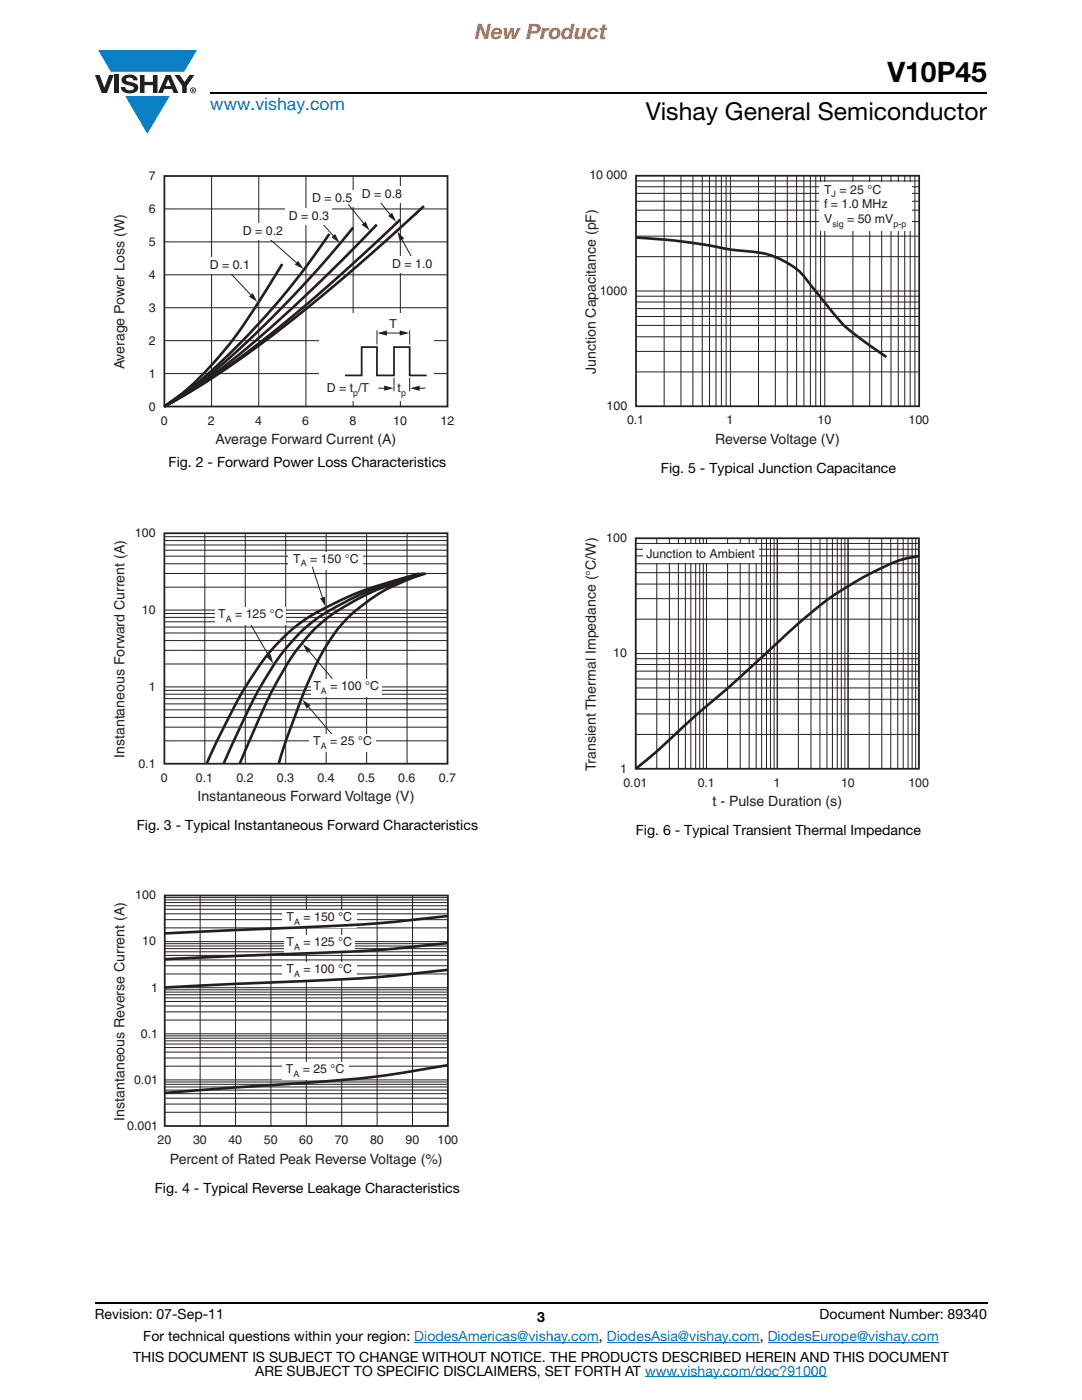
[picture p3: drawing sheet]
<svg xmlns="http://www.w3.org/2000/svg" width="216mm" height="279mm" viewBox="0 0 216 279" stroke-linecap="round" stroke-linejoin="round" font-family="sans-serif">
<g fill="#0a7fc3">
<path d="M19.6 10h19.7l-2.6 4.3h-1.1h-13.5z"/>
<path d="M25 19.2h8.9l-4.5 7.5z"/>
</g>
<g fill="#231f20">
<path d="M18.9 15h1l.9 2.5 1-2.5h.9l-1.4 3.6h-1z"/>
<path d="M22.9 15h.9v3.6h-.9z"/>
<path d="M24.6 15.3a2.1 2.1 0 0 1 2.8 .3l.1 .4h-.9a.79 .79 0 0 0-.7-.5 .79 .79 0 0 0-.8 .4l.3 .3 1 .2a1.08 1.08 0 0 1 1.2 1 1.08 1.08 0 0 1-1.1 1.2 1.73 1.73 0 0 1-2.4-1.2h.9a.96 .96 0 0 0 .8 .6 .96 .96 0 0 0 .9-.4 1.31 1.31 0 0 0-1.2-.6 1.03 1.03 0 0 1-1.1-.6 1.03 1.03 0 0 1 .2-1.1z"/>
<path d="M27.9 15h.9v1.3h1.7v-1.3h.9v3.6h-.9v-1.6h-1.7v1.6h-.9z"/>
<path d="M34.8 15h1.1l.9 1.4 1-1.4h1l-1.5 2.2v1.4h-.9v-1.4z"/>
<path d="M33.6 15.9l.5 1.3h-1.1zM33.1 15l-1.6 3.6h1l.3-.8h1.5l.3 .8h1l-1.6-3.6z"/>
<path d="M38.1 18a.46 .46 0 0 1 .9 0 .46 .46 0 0 1-.9 0zM37.9 18a.6 .6 0 0 0 1.2 0 .6 .6 0 0 0-1.2 0z"/>
<path d="M38.4 17.8h.2v.2h-.2zM38.3 17.7v.7h.1v-.3l.4 .3-.2-.3 .2-.2-.1-.2z"/>
</g>
<path d="M42 18.6h155M18.9 260h178.1" fill="none" stroke="#000" stroke-width=".36"/>
<path d="M82.7 267.9h36.8M121.1 267.9h30.5M128.7 274.8h36.3M153.2 267.9h34.1" fill="none" stroke="#007ec4" stroke-width=".2"/>
<path d="M22.4 33.8h68.2v55.4h-68.2z" fill="#fff"/>
<path d="M42.2 35.1v46M51.6 35.1v46M61 35.1v46M70.5 35.1v46M79.9 35.1v46M32.8 54.8h56.5M32.8 41.7h56.5M32.8 48.3h56.5M80 47.5l2.3 4M32.8 68h56.5M32.8 61.4h56.5M32.8 74.6h56.5" fill="none" stroke="#231f20" stroke-width=".2"/>
<path d="M32.8 35.1h56.5v46h-56.5z" fill="none" stroke="#231f20" stroke-width=".35"/>
<path d="M79.3 46.2l1.4 1.4-.9 .5z" fill="#231f20"/>
<path d="M64.5 44.8l2.2 2.5" fill="none" stroke="#231f20" stroke-width=".2"/>
<path d="M66.1 47.4l.8-.7 .9 1.8z" fill="#231f20"/>
<path d="M53.9 47.8l5.5 4.9" fill="none" stroke="#231f20" stroke-width=".2"/>
<path d="M59.5 52.1l1.1 1.6-1.8-.9z" fill="#231f20"/>
<path d="M45.7 54.2l4.6 4.9" fill="none" stroke="#231f20" stroke-width=".2"/>
<path d="M49.7 59.2l.7-.7 1 1.7z" fill="#231f20"/>
<g fill="#fff">
<path d="M41.2 51.3h9.3v3.3h-9.3z"/>
<path d="M47.8 44.5h9.3v3.3h-9.3z"/>
<path d="M57 41.5h9.3v3.3h-9.3z"/>
<path d="M61.7 38h9.3v3.2h-9.3z"/>
<path d="M77.6 51.1h9.3v3.3h-9.3z"/>
<path d="M63.8 62.5h22.8v17.5h-22.8z"/>
</g>
<path d="M68.8 74.9h3.4v-5.6h3v5.6h3.4v-5.6h3.1v5.6h3.4" fill="none" stroke="#231f20" stroke-width=".35"/>
<path d="M78.6 75.4v2.7M81.7 75.4v2.7M83.4 77.5h1.5" fill="none" stroke="#231f20" stroke-width=".2"/>
<path d="M81.8 77.5l1.9-.5v1z" fill="#231f20"/>
<path d="M75.2 65.9v2.9M76.9 66.5h3.2" fill="none" stroke="#231f20" stroke-width=".2"/>
<g fill="#231f20">
<path d="M79.8 65.9l1.9 .6-1.9 .5z"/>
<path d="M75.3 66.5l1.9-.5v1z"/>
</g>
<path d="M75.5 77.5h1.5M81.7 65.9v2.9" fill="none" stroke="#231f20" stroke-width=".2"/>
<path d="M76.7 77l1.9 .5-1.9 .5z" fill="#231f20"/>
<path d="M75.9 40.4l2.2 2.7" fill="none" stroke="#231f20" stroke-width=".2"/>
<path d="M77.4 43.1l.8-.6 .9 1.8z" fill="#231f20"/>
<path d="M69.5 40.8l3.3 4" fill="none" stroke="#231f20" stroke-width=".2"/>
<path d="M72.2 44.9l.8-.7 .8 1.8z" fill="#231f20"/>
<path d="M71.6 37.1h9.3v3.3h-9.3z" fill="#fff"/>
<path d="M56.3 52.7l-1 1.7a110.5 110.5 0 0 1-13.1 18.5 46.5 46.5 0 0 1-9.4 8.2M65.7 46.7a144.2 144.2 0 0 1-28.8 31.7l-4.1 2.7M70.5 45.4l-5.3 6.3-5.3 5.9-5.3 5.5-5.9 5.7a86.5 86.5 0 0 1-15.9 12.3M75.2 44.8l-7.7 7.8-7.6 7.4-7.1 6.4-6.5 5.5a92.8 92.8 0 0 1-13.5 9.2M79.9 43.8l-10 9.3-9.4 8.3-8.3 6.7-8.2 6.1a115.2 115.2 0 0 1-11.2 6.9M84.6 41.1l-7.7 7-7.6 6.7-7.1 5.9-6.4 5.2-5.9 4.4-5.9 4.1-5.9 3.7-5.3 3" fill="none" stroke="#231f20" stroke-width=".53"/>
<path d="M22.4 105.1h68.6v55.4h-68.6z" fill="#fff"/>
<g fill="none" stroke="#231f20" stroke-width=".2">
<path d="M32.8 117.2h56.5M32.8 114.5h56.5M32.8 112.5h56.5M32.8 111h56.5M32.8 107.9h56.5M32.8 108.8h56.5M32.8 109.8h56.5M32.8 107.1h56.5M40.9 106.4v46M48.9 106.4v46M57 106.4v46M65.1 106.4v46"/>
<path d="M73.2 106.4v46M81.2 106.4v46M32.8 138.5h56.5M32.8 139.4h56.5M32.8 137.8h56.5M32.8 137.1h56.5M32.8 132.5h56.5M32.8 129.8h56.5M32.8 127.8h56.5M32.8 126.3h56.5M32.8 123.2h56.5M32.8 124.1h56.5"/>
<path d="M32.8 125.1h56.5M32.8 122.4h56.5M32.8 121.8h56.5M49.9 124.5l3.8 6.5M32.8 147.8h56.5M32.8 145.1h56.5M32.8 143.2h56.5M32.8 141.7h56.5M32.8 140.5h56.5"/>
</g>
<path d="M32.8 106.4h56.5v46h-56.5z" fill="none" stroke="#231f20" stroke-width=".35"/>
<path d="M53.1 131l.9-.5 .5 1.9z" fill="#231f20"/>
<path d="M61.4 140.8l4.8 5.7" fill="none" stroke="#231f20" stroke-width=".2"/>
<path d="M60.3 139.6l1.7 1.2-.8 .6z" fill="#231f20"/>
<g fill="#fff">
<path d="M57.6 110.1h14.9v3.5h-14.9z"/>
<path d="M43.1 121.2h14v3.5h-14z"/>
<path d="M61.7 146.5h13.3v3.5h-13.3z"/>
</g>
<path d="M62.3 113.1l2.2 6.5" fill="none" stroke="#231f20" stroke-width=".2"/>
<path d="M63.9 119.4l.9-.3 .2 2z" fill="#231f20"/>
<path d="M61.5 129.7l4.8 5.7" fill="none" stroke="#231f20" stroke-width=".2"/>
<path d="M60.4 128.5l1.7 1.1-.8 .7z" fill="#231f20"/>
<path d="M62.1 135.5h14v3.6h-14z" fill="#fff"/>
<path d="M83.7 114.4a94.9 94.9 0 0 0-15.5 5.3 36.3 36.3 0 0 0-11.8 7.6 58.3 58.3 0 0 0-10 14.4l-3.1 6.2-2.1 4.5M84.4 114.4l-1.6 .7a34.2 34.2 0 0 0-16 11.3 67 67 0 0 0-7.7 16l-2.1 5.5-1.4 4.5M84.5 114.4a79.6 79.6 0 0 0-14.8 5.3 34.5 34.5 0 0 0-16.6 15.4 146.1 146.1 0 0 0-8.5 17.3M85 114.4a70.7 70.7 0 0 0-13.3 5 33.6 33.6 0 0 0-15.7 15.4 156.2 156.2 0 0 0-8.2 17.6" fill="none" stroke="#231f20" stroke-width=".53"/>
<path d="M22.4 177.3h69v55.5h-69z" fill="#fff"/>
<g fill="none" stroke="#231f20" stroke-width=".2">
<path d="M32.9 179.6h56.5M32.9 179.1h56.5M39.9 178.7v46M47 178.7v46M54.1 178.7v46M61.1 178.7v46M68.2 178.7v46M75.2 178.7v46M82.3 178.7v46M32.9 185.2h56.5M32.9 183.5h56.5M32.9 182.4h56.5"/>
<path d="M32.9 181.5h56.5M32.9 180.1h56.5M32.9 180.8h56.5M32.9 194.4h56.5M32.9 192.7h56.5M32.9 191.6h56.5M32.9 190.7h56.5M32.9 188.8h56.5M32.9 189.3h56.5M32.9 190h56.5M32.9 188.3h56.5M32.9 187.9h56.5"/>
<path d="M32.9 199.9h56.5M32.9 198h56.5M32.9 198.5h56.5M32.9 199.2h56.5M32.9 197.5h56.5M32.9 197.1h56.5M32.9 219.2h56.5M32.9 218.3h56.5M32.9 216.4h56.5M32.9 216.9h56.5M32.9 217.6h56.5M32.9 215.9h56.5"/>
<path d="M32.9 203.6h56.5M32.9 201.9h56.5M32.9 200.8h56.5M32.9 215.5h56.5M32.9 212.8h56.5M32.9 211.1h56.5M32.9 210h56.5M32.9 209.1h56.5M32.9 207.2h56.5M32.9 207.7h56.5M32.9 208.4h56.5M32.9 206.7h56.5"/>
<path d="M32.9 206.3h56.5M32.9 222h56.5M32.9 220.3h56.5"/>
</g>
<path d="M32.9 178.7h56.5v46h-56.5z" fill="none" stroke="#231f20" stroke-width=".35"/>
<g fill="#fff">
<path d="M56.2 181.6h15v3.6h-15z"/>
<path d="M56.7 186.7h14v3.5h-14z"/>
<path d="M56.2 212h13.3v3.5h-13.3z"/>
<path d="M56.3 192h14.9v3.5h-14.9z"/>
</g>
<path d="M89.4 193.6l-1.2 .1a443.8 443.8 0 0 1-41.2 2.7l-14.1 .7M89.4 188.2a304.6 304.6 0 0 1-33 2.2l-23.5 1M89.4 182.8l-1.2 .1a431.7 431.7 0 0 1-40 2.7l-15.3 .7M89.4 212.6a227 227 0 0 1-33 3.8l-23.5 1.7" fill="none" stroke="#231f20" stroke-width=".53"/>
<path d="M116.5 33.7h68.9v55.5h-68.9z" fill="#fff"/>
<g fill="none" stroke="#231f20" stroke-width=".2">
<path d="M126.9 37.3h56.5M126.9 38.6h56.5M126.9 36.1h56.5M132.5 35.1v46M135.9 35.1v46M138.3 35.1v46M140.1 35.1v46M141.6 35.1v46M142.9 35.1v46M143.9 35.1v46M144.9 35.1v46M145.7 35.1v46"/>
<path d="M151.4 35.1v46M154.7 35.1v46M157.1 35.1v46M159 35.1v46M160.4 35.1v46M161.7 35.1v46M162.8 35.1v46M163.7 35.1v46M164.6 35.1v46M170.2 35.1v46M173.5 35.1v46M175.9 35.1v46"/>
<path d="M177.8 35.1v46M179.2 35.1v46M180.5 35.1v46M181.6 35.1v46M182.6 35.1v46M126.9 58.1h56.5M126.9 51.2h56.5M126.9 47.1h56.5M126.9 44.2h56.5M126.9 41.9h56.5M126.9 40.2h56.5M126.9 59.1h56.5"/>
<path d="M126.9 74.2h56.5M126.9 70.1h56.5M126.9 67.2h56.5M126.9 64.9h56.5M126.9 60.3h56.5M126.9 61.6h56.5M126.9 63.2h56.5"/>
</g>
<path d="M126.9 35.1h56.5v46h-56.5z" fill="none" stroke="#231f20" stroke-width=".35"/>
<path d="M163.4 36.3h18.5v9.8h-18.5z" fill="#fff"/>
<path d="M126.9 47.4l7.4 .6 6.3 .8a75.1 75.1 0 0 0 11 1.6 15.5 15.5 0 0 1 10.6 7.1l2.8 3.4a31.5 31.5 0 0 0 9 8.4l2.9 1.9" fill="none" stroke="#231f20" stroke-width=".53"/>
<path d="M116.5 106h68.9v55.5h-68.9z" fill="#fff"/>
<g fill="none" stroke="#231f20" stroke-width=".2">
<path d="M126.8 119.5h56.5M126.8 116.6h56.5M126.8 114.3h56.5M126.8 109.6h56.5M126.8 110.9h56.5M126.8 112.5h56.5M126.8 108.5h56.5M126.8 107.4v46M131.1 107.4v46M133.6 107.4v46M135.4 107.4v46M136.8 107.4v46"/>
<path d="M137.8 107.4v46M138.8 107.4v46M139.6 107.4v46M140.3 107.4v46M141 107.4v46M145.2 107.4v46M147.7 107.4v46M149.5 107.4v46M150.9 107.4v46M152 107.4v46M152.9 107.4v46M153.8 107.4v46"/>
<path d="M154.5 107.4v46M155.1 107.4v46M159.3 107.4v46M161.8 107.4v46M163.6 107.4v46M165 107.4v46M166.1 107.4v46M167.1 107.4v46M167.9 107.4v46M168.6 107.4v46M169.2 107.4v46M173.4 107.4v46"/>
<path d="M175.9 107.4v46M177.7 107.4v46M179.1 107.4v46M180.2 107.4v46M181.2 107.4v46M182 107.4v46M182.7 107.4v46M183.4 107.4v46M126.8 130.4h56.5M126.8 123.6h56.5M126.8 139.6h56.5M126.8 137.3h56.5"/>
<path d="M126.8 132.6h56.5M126.8 133.9h56.5M126.8 135.5h56.5M126.8 131.5h56.5M126.8 146.6h56.5M126.8 142.5h56.5"/>
</g>
<path d="M126.8 107.4h56.5v46h-56.5z" fill="none" stroke="#231f20" stroke-width=".35"/>
<path d="M128.3 108.6h23v3.8h-23z" fill="#fff"/>
<path d="M183.3 111l-.5 .1a25.9 25.9 0 0 0-9.3 3.5 67.3 67.3 0 0 0-16.9 12.3l-10.8 9.9-8.5 7.3a123.5 123.5 0 0 1-10.5 9.3" fill="none" stroke="#231f20" stroke-width=".53"/>
<text font-size="5.6" x="177.1" y="16.4">V10P45</text>
<text font-size="4.9" x="128.8" y="24">Vishay General Semiconductor</text>
<text font-size="4.2" fill="#f06b12" x="94.8" y="7.8">New Product</text>
<text font-size="3.5" fill="#007ec4" x="42" y="21.9">www.vishay.com</text>
<g font-size="2.8" fill="#231f20">
<text x="24.9" y="73.7" transform="rotate(-90 24.9 73.7)">Average Power Loss (W)</text>
<text x="118.9" y="74.6" transform="rotate(-90 118.9 74.6)">Junction Capacitance (pF)</text>
<text x="43" y="88.6">Average Forward Current (A)</text>
<text x="142.7" y="88.5">Reverse Voltage (V)</text>
<text x="24.9" y="151.3" transform="rotate(-90 24.9 151.3)">Instantaneous Forward Current (A)</text>
<text x="118.9" y="153.8" transform="rotate(-90 118.9 153.8)">Transient Thermal Impedance (°C/W)</text>
<text x="39.4" y="159.9">Instantaneous Forward Voltage (V)</text>
<text x="142.2" y="160.9">t - Pulse Duration (s)</text>
<text x="24.9" y="223.6" transform="rotate(-90 24.9 223.6)">Instantaneous Reverse Current (A)</text>
<text x="33.9" y="232.2">Percent of Rated Peak Reverse Voltage (%)</text>
</g>
<g font-size="2.8">
<text x="33.6" y="93.3">Fig. 2 - Forward Power Loss Characteristics</text>
<text x="131.9" y="94.3">Fig. 5 - Typical Junction Capacitance</text>
<text x="27.3" y="165.7">Fig. 3 - Typical Instantaneous Forward Characteristics</text>
<text x="126.9" y="166.7">Fig. 6 - Typical Transient Thermal Impedance</text>
<text x="30.9" y="238">Fig. 4 - Typical Reverse Leakage Characteristics</text>
<text x="18.9" y="263.3">Revision: 07-Sep-11</text>
<text x="107.2" y="263.8">3</text>
<text x="163.6" y="263.3">Document Number: 89340</text>
<text x="28.6" y="267.7">For technical questions within your region: DiodesAmericas@vishay.com, DiodesAsia@vishay.com, DiodesEurope@vishay.com</text>
<text x="26.5" y="271.7">THIS DOCUMENT IS SUBJECT TO CHANGE WITHOUT NOTICE. THE PRODUCTS DESCRIBED HEREIN AND THIS DOCUMENT</text>
<text x="50.9" y="274.6">ARE SUBJECT TO SPECIFIC DISCLAIMERS, SET FORTH AT www.vishay.com/doc?91000</text>
</g>
<g font-size="2.5" fill="#231f20">
<text x="29.7" y="35.9">7</text>
<text x="117.6" y="35.8">10 000</text>
<text x="62.3" y="40.4">D = 0.5</text>
<text x="72.2" y="39.5">D = 0.8</text>
<text x="164.4" y="38.6">T = 25 °C</text>
<text x="164.4" y="41.6">f = 1.0 MHz</text>
<text x="29.7" y="42.5">6</text>
<text x="48.5" y="47">D = 0.2</text>
<text x="57.6" y="43.9">D = 0.3</text>
<text x="164.4" y="44.6">V</text>
<text x="169" y="44.6">= 50 mV</text>
<text x="29.7" y="49">5</text>
<text x="41.9" y="53.7">D = 0.1</text>
<text x="78.3" y="53.5">D = 1.0</text>
<text x="29.7" y="55.6">4</text>
<text x="119.7" y="58.9">1000</text>
<text x="29.7" y="62.2">3</text>
<text x="77.7" y="65.5">T</text>
<text x="29.7" y="68.8">2</text>
<text x="29.7" y="75.4">1</text>
<text x="29.7" y="81.9">0</text>
<text x="65.2" y="78.3">D = t</text>
<text x="71.5" y="78.3">/T</text>
<text x="79.3" y="78.3">t</text>
<text x="121" y="81.9">100</text>
<text x="32.1" y="84.8">0</text>
<text x="41.5" y="84.8">2</text>
<text x="50.9" y="84.8">4</text>
<text x="60.3" y="84.8">6</text>
<text x="69.7" y="84.8">8</text>
<text x="78.5" y="84.8">10</text>
<text x="87.9" y="84.8">12</text>
<text x="125.1" y="84.6">0.1</text>
<text x="145" y="84.6">1</text>
<text x="163.1" y="84.6">10</text>
<text x="181.3" y="84.6">100</text>
<text x="26.9" y="107.2">100</text>
<text x="58.5" y="112.3">T</text>
<text x="61.9" y="112.3">= 150 °C</text>
<text x="121" y="108.2">100</text>
<text x="28.3" y="122.5">10</text>
<text x="43.5" y="123.4">T</text>
<text x="46.9" y="123.4">= 125 °C</text>
<text x="122.4" y="131.2">10</text>
<text x="29.7" y="137.9">1</text>
<text x="62.5" y="137.7">T</text>
<text x="65.9" y="137.7">= 100 °C</text>
<text x="62.5" y="148.7">T</text>
<text x="65.9" y="148.7">= 25 °C</text>
<text x="27.6" y="153.2">0.1</text>
<text x="123.7" y="154.2">1</text>
<text x="32.1" y="156">0</text>
<text x="39.1" y="156">0.1</text>
<text x="47.2" y="156">0.2</text>
<text x="55.3" y="156">0.3</text>
<text x="63.3" y="156">0.4</text>
<text x="71.4" y="156">0.5</text>
<text x="79.5" y="156">0.6</text>
<text x="87.6" y="156">0.7</text>
<text x="124.4" y="157.1">0.01</text>
<text x="139.2" y="157.1">0.1</text>
<text x="154.4" y="157.1">1</text>
<text x="167.8" y="157.1">10</text>
<text x="181.3" y="157.1">100</text>
<text x="27" y="179.5">100</text>
<text x="57.2" y="183.8">T</text>
<text x="60.6" y="183.8">= 150 °C</text>
<text x="28.4" y="188.7">10</text>
<text x="57.2" y="188.9">T</text>
<text x="60.6" y="188.9">= 125 °C</text>
<text x="30.2" y="197.9">1</text>
<text x="57.2" y="194.2">T</text>
<text x="60.5" y="194.2">= 100 °C</text>
<text x="28.1" y="207.1">0.1</text>
<text x="57" y="214.2">T</text>
<text x="60.4" y="214.2">= 25 °C</text>
<text x="26.7" y="216.3">0.01</text>
<text x="25.4" y="225.5">0.001</text>
<text x="31.4" y="228.3">20</text>
<text x="38.5" y="228.3">30</text>
<text x="45.6" y="228.3">40</text>
<text x="52.6" y="228.3">50</text>
<text x="59.7" y="228.3">60</text>
<text x="66.8" y="228.3">70</text>
<text x="73.8" y="228.3">80</text>
<text x="80.9" y="228.3">90</text>
<text x="87.3" y="228.3">100</text>
</g>
<text font-size="2.5" fill="#221e1f" x="129" y="111.3">Junction to Ambient</text>
<g font-size="1.8" fill="#231f20">
<text x="165.9" y="39.3">J</text>
<text x="166.1" y="45.3">sig</text>
<text x="178.3" y="45.3">p-p</text>
<text x="70.5" y="79">p</text>
<text x="80" y="79">p</text>
<text x="60" y="113">A</text>
<text x="45" y="124.1">A</text>
<text x="64.1" y="138.4">A</text>
<text x="64" y="149.4">A</text>
<text x="58.7" y="184.5">A</text>
<text x="58.7" y="189.6">A</text>
<text x="58.7" y="194.9">A</text>
<text x="58.5" y="214.9">A</text>
</g>
</svg>
